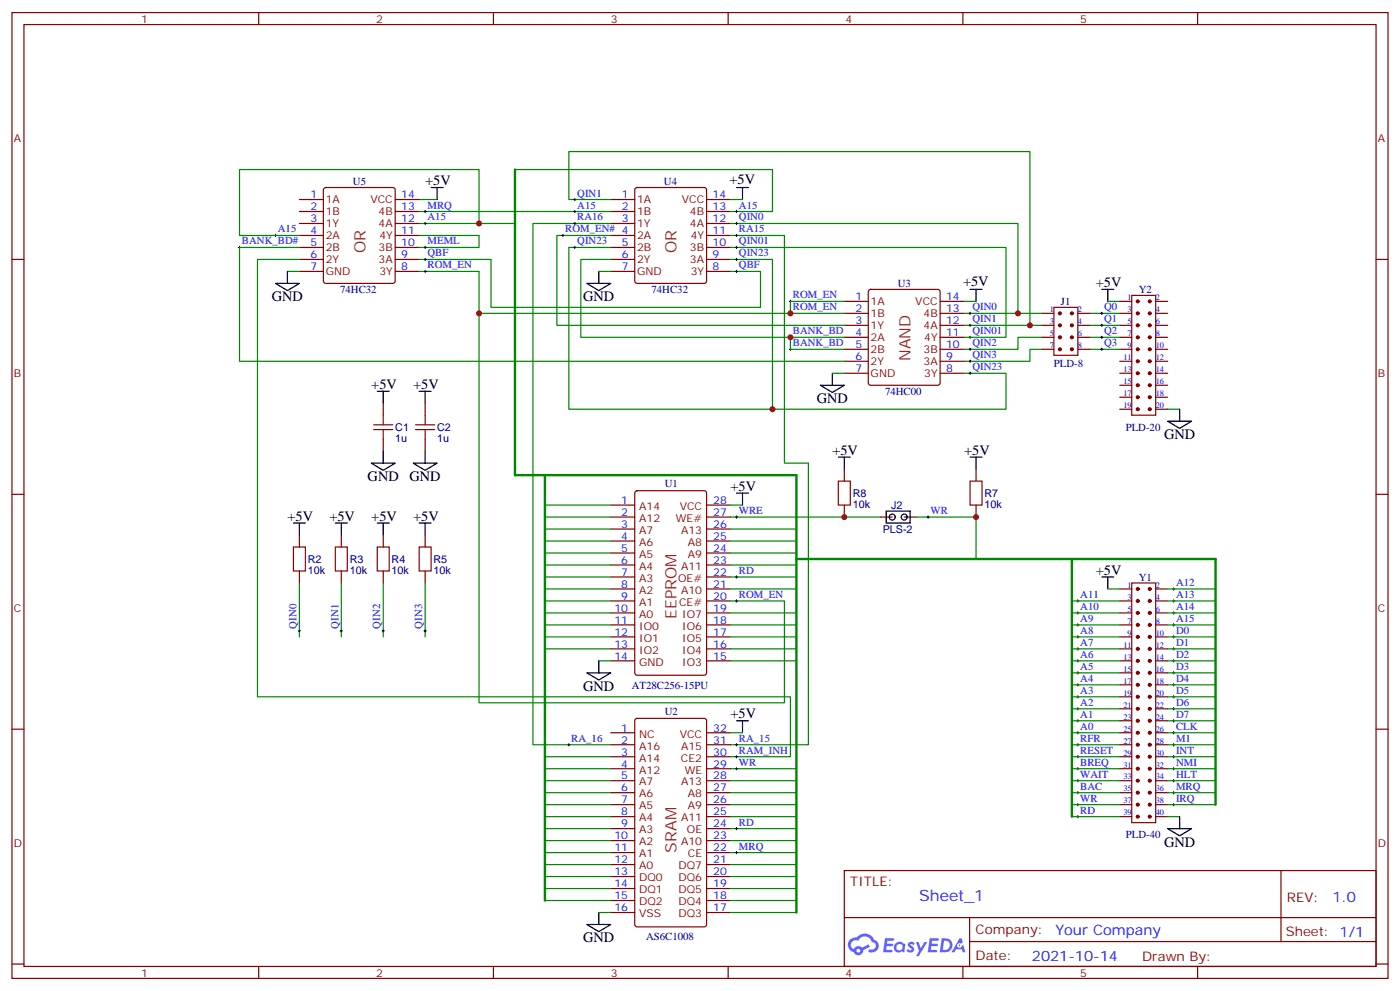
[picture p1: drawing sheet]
<svg xmlns="http://www.w3.org/2000/svg" width="412mm" height="292mm" viewBox="0 0 412 292" stroke-linecap="round" stroke-linejoin="round" font-family="sans-serif">
<g fill="none" stroke="#870000" stroke-width=".35">
<path d="M3.5 3.7h405.4v284.3h-405.4zM7.1 7.2h398.2v277.3h-398.2zM76.2 3.7v3.5M145.3 3.7v3.5M214.5 3.7v3.5M283.6 3.7v3.5M352.8 3.7v3.5M3.5 76.4h3.6M405.3 76.4h3.6M3.5 145.5h3.6M405.3 145.5h3.6M3.5 214.7h3.6"/>
<path d="M405.3 214.7h3.6M248.7 256.3h156.6v28.2h-156.6zM377.3 256.3v20.9M248.7 270.1h156.5M285.6 277.2h119.6M285.6 270.1v14.2M3.5 283.8h3.6M76.2 284.5v3.5M145.3 284.5v3.5M214.5 284.5v3.5M283.6 284.5v3.5M352.8 284.5v3.5"/>
<path d="M405.3 283.8h3.6"/>
</g>
<g fill="#5487ff">
<path d="M267.7 277.5a1.22 1.22 0 0 1 1.7 .2l-.4 .6a.47 .47 0 0 0-.3-.4 .47 .47 0 0 0-.5 .2l.1 .2a1.14 1.14 0 0 1 .8 1.8 1.14 1.14 0 0 1-1.9 0l-.2-.2 .5-.6 .7 .5a.29 .29 0 0 0 .3-.3 .29 .29 0 0 0-.2-.3 1.04 1.04 0 0 1-.6-1.7z"/>
<path d="M260.7 276.2h2.4l.3 .2-.2 .5-1.8 .1-.1 .8h1.5l.3 .4-.3 .4h-1.6l-.2 1.1h1.7l.2 .3-.2 .3-2.6 .1z"/>
<path d="M273.8 276.2h2.4l.3 .2-.1 .5-1.8 .1-.2 .8h1.6l.3 .4-.4 .4-1.6-.1-.1 1.1 1.7 .1 .2 .3-.2 .3-2.6 .1z"/>
<path d="M282.6 276.2h.7l.3 1.3-.6 .3a.69 .69 0 0 0-1 .3 .69 .69 0 0 0 .4 .9 .69 .69 0 0 0 .9-.6l.5-.2 .6 2.2h-.8l-.2-.9h-1.8l-.5 .9h-.8z"/>
<path d="M269.8 277.3h.8l.6 1.8 1.1-1.8h.9l-2.6 4.2h-.8l.9-1.5z"/>
<path d="M277.4 276.2l-.6 4.2h1.3a2.11 2.11 0 0 0 2.5-2.1 2.11 2.11 0 0 0-2.5-2.1zM278.1 277a1.39 1.39 0 0 1 1.7 1.4 1.39 1.39 0 0 1-1.8 1.2h-.3z"/>
<path d="M263.7 277.8a1.54 1.54 0 0 0-.1 2.2 1.54 1.54 0 0 0 2.2 .1l.6 .3 .3-2.3-.2-.3h-.4a1.49 1.49 0 0 0-2.4 0zM264 278.8a.94 .94 0 0 1 1.8 0 .94 .94 0 0 1-1.8 0z"/>
<path d="M250.4 276.6a2.18 2.18 0 0 0 1.1 3.7 1.44 1.44 0 0 0 1.6 .9 1.44 1.44 0 0 0 1.2-1.4l2-1.1-.5-.7-1.9 1a1.47 1.47 0 0 0-2.4 .4 1.39 1.39 0 0 1-.7-1.9 1.39 1.39 0 0 1 2-.5 2.12 2.12 0 0 1 2.2-1.3 2.12 2.12 0 0 1 1.9 1.7 1.14 1.14 0 0 1 1.1 1.4 1.14 1.14 0 0 1-1.7 .7 .43 .43 0 0 0-.5 .4 .43 .43 0 0 0 .4 .5 1.98 1.98 0 0 0 2.5-1.2 1.98 1.98 0 0 0-1.2-2.6 3.1 3.1 0 0 0-5.3-.6l-.9 .1zM252.3 279.9a.55 .55 0 0 1 1.1 0 .55 .55 0 0 1-1.1 0z"/>
<circle cx="282.6" cy="278.3" r=".26"/>
</g>
<g fill="none" stroke="#870000" stroke-width=".35">
<path d="M88.2 58.7h7M95.5 55.4l.5-.2h19.7l.5 .2 .2 .5v26.8l-.2 .5-.5 .2h-19.7l-.5-.2-.3-.5v-26.8zM116.4 58.7h7.1M179.9 58.7h7.1M187.2 55.4l.5-.2h19.7l.5 .2 .2 .5v26.8l-.2 .5-.5 .2h-19.7l-.5-.2-.2-.5v-26.8zM208.1 58.7h7.1M88.2 69.3h7M88.2 72.8h7M88.2 76.4h7M88.2 79.9h7M88.2 65.8h7M88.2 62.3h7"/>
<path d="M116.4 69.3h7.1M116.4 72.8h7.1M116.4 76.4h7.1M116.4 79.9h7.1M116.4 65.8h7.1M116.4 62.3h7.1M179.9 69.3h7.1M179.9 72.8h7.1M179.9 76.4h7.1M179.9 79.9h7.1M179.9 65.8h7.1M179.9 62.3h7.1"/>
<path d="M208.1 69.3h7.1M208.1 72.8h7.1M208.1 76.4h7.1M208.1 79.9h7.1M208.1 65.8h7.1M208.1 62.3h7.1M248.7 92.3h7.1M248.7 95.8h7.1M248.7 99.3h7.1M248.7 88.7h7.1M256 85.4l.5-.2h19.7l.5 .2 .2 .5v26.8l-.2 .5-.5 .2h-19.7l-.5-.2-.2-.5v-26.8zM276.9 92.3h7.1"/>
<path d="M276.9 95.8h7.1M276.9 99.3h7.1M276.9 88.7h7.1M306.9 92.3h3.5M306.9 95.8h3.5M306.9 99.3h3.5M310.4 90.5h7.1v14.1h-7.1zM317.5 92.3h3.5M317.5 95.8h3.5M317.5 99.3h3.5M329.8 92.3h3.6M329.8 95.8h3.6"/>
<path d="M329.8 99.3h3.6M329.8 88.7h3.6M333.4 87h7v35.2h-7zM340.4 92.3h3.6M340.4 95.8h3.6M340.4 99.3h3.6M340.4 88.7h3.6M112.9 118.7v3.5M125.2 118.7v3.5M248.7 102.8h7.1M248.7 106.4h7.1M248.7 109.9h7.1"/>
<path d="M276.9 102.8h7.1M276.9 106.4h7.1M276.9 109.9h7.1M306.9 102.8h3.5M317.5 102.8h3.5M329.8 102.8h3.6M329.8 106.4h3.6M329.8 109.9h3.6M329.8 113.4h3.6M329.8 116.9h3.6M340.4 102.8h3.6M340.4 106.4h3.6"/>
<path d="M340.4 109.9h3.6M340.4 113.4h3.6M340.4 116.9h3.6M112.9 129.3v3.5M125.2 129.3v3.5M248.7 138.1v3.5M287.5 138.1v3.5M329.8 120.5h3.6M340.4 120.5h3.6M88.2 157.5v3.5M100.5 157.5v3.5M112.9 157.5v3.5"/>
<path d="M125.2 157.5v3.5M179.9 152.2h7.1M179.9 155.8h7.1M179.9 159.3h7.1M179.9 148.7h7.1M187.2 144.7l.5-.2h19.7l.7 .4v53.2l-.4 .6-20 .1-.7-.5v-53.1zM208.1 152.2h7.1M208.1 155.8h7.1M208.1 159.3h7.1M208.1 148.7h7.1M248.7 148.7v3.5M259.3 152.2h3.5"/>
<path d="M266.3 152.2h3.6M287.5 148.7v3.5M88.2 168.1v3.5M100.5 168.1v3.5M112.9 168.1v3.5M125.2 168.1v3.5M179.9 176.9h7.1M179.9 173.4h7.1M179.9 162.8h7.1M179.9 166.3h7.1M179.9 169.9h7.1M208.1 176.9h7.1"/>
<path d="M208.1 173.4h7.1M208.1 162.8h7.1M208.1 166.3h7.1M208.1 169.9h7.1M329.8 176.9h3.6M329.8 173.4h3.6M333.4 171.6h7v70.6h-7zM340.4 176.9h3.6M340.4 173.4h3.6M179.9 194.6h7.1M179.9 191h7.1M179.9 187.5h7.1"/>
<path d="M179.9 184h7.1M179.9 180.4h7.1M208.1 194.6h7.1M208.1 191h7.1M208.1 187.5h7.1M208.1 184h7.1M208.1 180.4h7.1M329.8 198.1h3.6M329.8 194.6h3.6M329.8 191h3.6M329.8 187.5h3.6M329.8 184h3.6"/>
<path d="M329.8 180.4h3.6M340.4 198.1h3.6M340.4 194.6h3.6M340.4 191h3.6M340.4 187.5h3.6M340.4 184h3.6M340.4 180.4h3.6M179.9 219.3h7.1M179.9 215.7h7.1M187.2 211.7l.5-.2h19.7l.7 .4v60.3l-.4 .6-20 .1-.7-.5v-60.2zM208.1 219.3h7.1M208.1 215.7h7.1"/>
<path d="M329.8 219.3h3.6M329.8 215.7h3.6M329.8 212.2h3.6M329.8 208.7h3.6M329.8 205.1h3.6M329.8 201.6h3.6M340.4 219.3h3.6M340.4 215.7h3.6M340.4 212.2h3.6M340.4 208.7h3.6M340.4 205.1h3.6M340.4 201.6h3.6"/>
<path d="M179.9 236.9h7.1M179.9 233.4h7.1M179.9 229.8h7.1M179.9 226.3h7.1M179.9 222.8h7.1M208.1 236.9h7.1M208.1 233.4h7.1M208.1 229.8h7.1M208.1 226.3h7.1M208.1 222.8h7.1M329.8 236.9h3.6M329.8 233.4h3.6"/>
<path d="M329.8 229.8h3.6M329.8 226.3h3.6M329.8 222.8h3.6M340.4 236.9h3.6M340.4 233.4h3.6M340.4 229.8h3.6M340.4 226.3h3.6M340.4 222.8h3.6M179.9 240.4h7.1M179.9 243.9h7.1M179.9 247.5h7.1M179.9 251h7.1"/>
<path d="M179.9 254.5h7.1M179.9 258.1h7.1M208.1 240.4h7.1M208.1 243.9h7.1M208.1 247.5h7.1M208.1 251h7.1M208.1 254.5h7.1M208.1 258.1h7.1M329.8 240.4h3.6M340.4 240.4h3.6M179.9 261.6h7.1M179.9 265.1h7.1"/>
<path d="M179.9 268.6h7.1M208.1 261.6h7.1M208.1 265.1h7.1M208.1 268.6h7.1"/>
</g>
<g fill="#870000" stroke="#870000" stroke-width=".35">
<circle cx="338.7" cy="236.9" r=".42"/>
<circle cx="338.7" cy="233.4" r=".42"/>
<circle cx="338.7" cy="240.4" r=".42"/>
<circle cx="335.1" cy="240.4" r=".42"/>
<circle cx="335.1" cy="236.9" r=".42"/>
<circle cx="335.1" cy="233.4" r=".42"/>
<circle cx="335.1" cy="229.8" r=".42"/>
<circle cx="338.7" cy="229.8" r=".42"/>
<circle cx="335.1" cy="226.3" r=".42"/>
<circle cx="338.7" cy="226.3" r=".42"/>
<circle cx="335.1" cy="222.8" r=".42"/>
<circle cx="338.7" cy="222.8" r=".42"/>
<circle cx="335.1" cy="219.3" r=".42"/>
<circle cx="338.7" cy="219.3" r=".42"/>
<circle cx="335.1" cy="215.7" r=".42"/>
<circle cx="338.7" cy="215.7" r=".42"/>
<circle cx="335.1" cy="212.2" r=".42"/>
<circle cx="338.7" cy="212.2" r=".42"/>
<circle cx="335.1" cy="208.7" r=".42"/>
<circle cx="338.7" cy="208.7" r=".42"/>
<circle cx="335.1" cy="205.1" r=".42"/>
<circle cx="338.7" cy="205.1" r=".42"/>
<circle cx="335.1" cy="201.6" r=".42"/>
<circle cx="338.7" cy="201.6" r=".42"/>
<circle cx="335.1" cy="198.1" r=".42"/>
<circle cx="338.7" cy="198.1" r=".42"/>
<circle cx="335.1" cy="194.6" r=".42"/>
<circle cx="338.7" cy="194.6" r=".42"/>
<circle cx="335.1" cy="191" r=".42"/>
<circle cx="338.7" cy="191" r=".42"/>
<circle cx="335.1" cy="187.5" r=".42"/>
<circle cx="338.7" cy="187.5" r=".42"/>
<circle cx="335.1" cy="184" r=".42"/>
<circle cx="338.7" cy="184" r=".42"/>
<circle cx="335.1" cy="180.4" r=".42"/>
<circle cx="338.7" cy="180.4" r=".42"/>
<circle cx="335.1" cy="176.9" r=".42"/>
<circle cx="338.7" cy="176.9" r=".42"/>
<circle cx="335.1" cy="173.4" r=".42"/>
<circle cx="338.7" cy="173.4" r=".42"/>
<circle cx="338.7" cy="88.7" r=".42"/>
<circle cx="335.1" cy="88.7" r=".42"/>
<circle cx="338.7" cy="92.3" r=".42"/>
<circle cx="335.1" cy="92.3" r=".42"/>
<circle cx="338.7" cy="95.8" r=".42"/>
<circle cx="335.1" cy="95.8" r=".42"/>
<circle cx="338.7" cy="99.3" r=".42"/>
<circle cx="335.1" cy="99.3" r=".42"/>
<circle cx="338.7" cy="102.8" r=".42"/>
<circle cx="335.1" cy="102.8" r=".42"/>
<circle cx="338.7" cy="106.4" r=".42"/>
<circle cx="335.1" cy="106.4" r=".42"/>
<circle cx="338.7" cy="109.9" r=".42"/>
<circle cx="335.1" cy="109.9" r=".42"/>
<circle cx="338.7" cy="113.4" r=".42"/>
<circle cx="335.1" cy="113.4" r=".42"/>
<circle cx="338.7" cy="116.9" r=".42"/>
<circle cx="335.1" cy="116.9" r=".42"/>
<circle cx="338.7" cy="120.5" r=".42"/>
<circle cx="335.1" cy="120.5" r=".42"/>
<circle cx="315.7" cy="92.3" r=".42"/>
<circle cx="312.2" cy="92.3" r=".42"/>
<circle cx="315.7" cy="95.8" r=".42"/>
<circle cx="312.2" cy="95.8" r=".42"/>
<circle cx="315.7" cy="99.3" r=".42"/>
<circle cx="312.2" cy="99.3" r=".42"/>
<circle cx="315.7" cy="102.8" r=".42"/>
<circle cx="312.2" cy="102.8" r=".42"/>
</g>
<path d="M151.7 49.9v90h8.8M234.6 164.6h123.5v72.3M315.7 164.6v75.8M160.5 265.1v-125.2h74.1v128.7" fill="none" stroke="#008700" stroke-width=".71"/>
<g fill="none" stroke="#008700" stroke-width=".35">
<path d="M123.5 58.7h5.3M151.7 49.9h75.8v12.4h-12.3M179.9 58.7h-12.3v-14.1h135.8v51.2M215.2 58.7h3.5M84.7 79.9h3.5M88.2 76.4h-12.4v128.7h157v17.7h-17.6M88.2 72.8h-17.6v33.6h178.1M123.5 79.9h17.6v127h90v-30h-15.9M123.5 69.3h17.6v3.5h-17.6M123.5 76.4h21.1v14.1h79.4v-10.6h-8.8M123.5 65.8h28.2M123.5 62.3h56.4"/>
<path d="M141.1 65.8v-15.9h-70.5v19.4h17.6M176.4 79.9h3.5M179.9 65.8h-22.9v153.5h22.9M179.9 72.8h-12.3v47.7h128.7v-10.6h-12.3M179.9 69.3h-15.9v26.5h84.7M179.9 76.4h-8.8v22.9h77.6M215.2 69.3h15.9v67h7v83h-22.9M215.2 72.8h81.1v26.5h-12.3M215.2 76.4h12.3v44.1M215.2 65.8h84.7v26.5M141.1 92.3h107.6M232.8 99.3v3.5h15.9"/>
<path d="M248.7 88.7h-15.9v3.6M284 92.3h22.9M284 95.8h22.9M284 88.7h3.5M306.9 99.3h-7v3.5h-15.9M321 92.3h8.8M321 95.8h8.8M321 99.3h8.8M326.3 88.7h3.5M245.2 109.9h3.5M306.9 102.8h-3.5v3.6h-19.4M321 102.8h8.8"/>
<path d="M344 120.5h3.5M160.5 152.2h19.4M160.5 148.7h19.4M160.5 159.3h19.4M160.5 155.8h19.4M215.2 152.2h44.1M215.2 148.7h3.5M215.2 159.3h19.4M215.2 155.8h19.4M269.9 152.2h17.6v12.4h8.8M88.2 171.6v15.9M100.5 171.6v15.9"/>
<path d="M112.9 171.6v15.9M125.2 171.6v15.9M160.5 166.3h19.4M160.5 162.8h19.4M160.5 173.4h19.4M160.5 169.9h19.4M160.5 176.9h19.4M215.2 166.3h19.4M215.2 162.8h19.4M215.2 173.4h19.4M215.2 169.9h19.4M315.7 176.9h14.1"/>
<path d="M326.3 173.4h3.5M344 173.4h14.1M344 176.9h14.1M160.5 191h19.4M160.5 187.5h19.4M160.5 184h19.4M160.5 180.4h19.4M176.4 194.6h3.5M215.2 194.6h19.4M215.2 191h19.4M215.2 187.5h19.4M215.2 184h19.4"/>
<path d="M215.2 180.4h19.4M315.7 194.6h14.1M315.7 191h14.1M315.7 187.5h14.1M315.7 184h14.1M315.7 180.4h14.1M315.7 198.1h14.1M344 194.6h14.1M344 191h14.1M344 187.5h14.1M344 184h14.1M344 180.4h14.1"/>
<path d="M344 198.1h14.1M215.2 215.7h3.5M315.7 215.7h14.1M315.7 208.7h14.1M315.7 201.6h14.1M315.7 205.1h14.1M315.7 212.2h14.1M315.7 219.3h14.1M344 215.7h14.1M344 208.7h14.1M344 201.6h14.1M344 205.1h14.1"/>
<path d="M344 212.2h14.1M344 219.3h14.1M160.5 226.3h19.4M160.5 229.8h19.4M160.5 233.4h19.4M160.5 236.9h19.4M160.5 222.8h19.4M215.2 226.3h19.4M215.2 229.8h19.4M215.2 233.4h19.4M215.2 236.9h19.4M315.7 226.3h14.1"/>
<path d="M315.7 229.8h14.1M315.7 233.4h14.1M315.7 236.9h14.1M315.7 222.8h14.1M344 226.3h14.1M344 229.8h14.1M344 233.4h14.1M344 236.9h14.1M344 222.8h14.1M160.5 240.4h19.4M160.5 243.9h19.4M160.5 247.5h19.4"/>
<path d="M160.5 254.5h19.4M160.5 258.1h19.4M160.5 251h19.4M215.2 251h19.4M215.2 240.4h19.4M215.2 243.9h19.4M215.2 247.5h19.4M215.2 254.5h19.4M215.2 258.1h19.4M315.7 240.4h14.1M344 240.4h3.5M160.5 261.6h19.4"/>
<path d="M160.5 265.1h19.4M176.4 268.6h3.5M215.2 268.6h19.4M215.2 261.6h19.4M215.2 265.1h19.4"/>
</g>
<g fill="none" stroke="#000" stroke-width=".35">
<path d="M127 55.2h3.5M128.8 55.2v3.5M217 55.2h3.5M218.7 55.2v3.5M84.7 79.9v3.5M176.4 79.9v3.5M81.1 83.4h7.1l-3.5 2.1zM172.9 83.4h7l-3.5 2.1zM285.8 85.2h3.5M287.5 85.2v3.5M324.6 85.2h3.5M326.3 85.2v3.5"/>
<path d="M111.1 115.2h3.6M112.9 115.2v3.5M123.5 115.2h3.5M125.2 115.2v3.5M241.7 113.4h7l-3.5 2.1zM245.2 109.9v3.5M109.4 136.3h7l-3.5 2.2zM112.9 132.8v3.5M121.7 136.3h7.1l-3.6 2.2zM125.2 132.8v3.5M246.9 134.6h3.6M248.7 134.6v3.5"/>
<path d="M285.8 134.6h3.5M287.5 134.6v3.5M344 124h7l-3.5 2.1zM347.5 120.5v3.5M86.4 154h3.6M88.2 154v3.5M98.8 154h3.5M100.5 154v3.5M111.1 154h3.6M112.9 154v3.5M123.5 154h3.5M125.2 154v3.5"/>
<path d="M217 145.2h3.5M218.7 145.2v3.5M261.1 150.5h7v3.5h-7zM324.6 169.9h3.5M326.3 169.9v3.5M172.9 198.1h7l-3.5 2.1zM176.4 194.6v3.5M217 212.2h3.5M218.7 212.2v3.5M344 243.9h7l-3.5 2.2zM347.5 240.4v3.5M172.9 272.2h7l-3.5 2.1z"/>
<path d="M176.4 268.6v3.6"/>
<circle cx="262.8" cy="152.2" r=".88"/>
<circle cx="266.3" cy="152.2" r=".88"/>
</g>
<g fill="none" stroke="#a10000" stroke-width=".35">
<path d="M110.1 126.5h5.6M110.1 125.1h5.6M112.9 122.2v2.9M112.9 126.5v2.8M122.4 126.5h5.7M122.4 125.1h5.7M125.2 122.2v2.9M125.2 126.5v2.8M246.9 141.6h3.6v7.1h-3.6zM285.8 141.6h3.5v7.1h-3.5zM86.4 161h3.6v7.1h-3.6zM98.8 161h3.5v7.1h-3.5z"/>
<path d="M111.1 161h3.6v7.1h-3.6zM123.5 161h3.5v7.1h-3.5z"/>
</g>
<g fill="none" stroke="#000" stroke-width=".29">
<path d="M169 58.7h.7M169.3 58.4v.7M70.2 72.8h.7M70.6 72.5v.7M80.8 69.3h.7M81.1 69v.7M124.9 62.3h.7M124.9 65.8h.7M124.9 72.8h.7M124.9 76.4h.7M124.9 79.9h.7M125.2 61.9v.7"/>
<path d="M125.2 65.4v.7M125.2 72.5v.7M125.2 76v.7M125.2 79.6v.7M165.5 69.3h.7M165.8 69v.7M169 62.3h.7M169 65.8h.7M169 72.8h.7M169.3 61.9v.7M169.3 65.4v.7M169.3 72.5v.7"/>
<path d="M216.6 62.3h.7M216.6 65.8h.7M216.6 72.8h.7M216.6 69.3h.7M216.6 76.4h.7M216.6 79.9h.7M217 61.9v.7M217 65.4v.7M217 69v.7M217 72.5v.7M217 76v.7M217 79.6v.7"/>
<path d="M232.5 92.3h.7M232.5 99.3h.7M232.5 88.7h.7M232.8 88.4v.7M232.8 91.9v.7M232.8 99v.7M285.4 92.3h.7M285.4 95.8h.7M285.4 99.3h.7M285.8 91.9v.7M285.8 95.4v.7M285.8 99v.7"/>
<path d="M324.2 92.3h.7M324.2 95.8h.7M324.2 99.3h.7M324.6 91.9v.7M324.6 95.4v.7M324.6 99v.7M232.5 102.8h.7M232.8 102.5v.7M285.4 102.8h.7M285.4 106.4h.7M285.4 109.9h.7M285.8 102.5v.7"/>
<path d="M285.8 106v.7M285.8 109.5v.7M324.2 102.8h.7M324.6 102.5v.7M216.6 152.2h.7M217 151.9v.7M273 152.2h.8M273.4 151.9v.7M216.6 176.9h.7M216.6 169.9h.7M217 169.5v.7M217 176.6v.7"/>
<path d="M317.1 176.9h.8M317.5 176.6v.7M345.4 176.9h.7M345.4 173.4h.7M345.7 173v.7M345.7 176.6v.7M87.8 185.7h.7M88.2 185.4v.7M100.2 185.7h.7M100.5 185.4v.7M112.5 185.7h.7M112.9 185.4v.7"/>
<path d="M124.9 185.7h.7M125.2 185.4v.7M317.1 180.4h.8M317.1 184h.8M317.1 187.5h.8M317.1 191h.8M317.1 194.6h.8M317.1 198.1h.8M317.5 180.1v.7M317.5 183.6v.7M317.5 187.1v.8M317.5 190.7v.7"/>
<path d="M317.5 194.2v.7M317.5 197.7v.7M345.4 180.4h.7M345.4 184h.7M345.4 187.5h.7M345.4 191h.7M345.4 194.6h.7M345.4 198.1h.7M345.7 180.1v.7M345.7 183.6v.7M345.7 187.1v.8M345.7 190.7v.7"/>
<path d="M345.7 194.2v.7M345.7 197.7v.7M167.2 219.3h.7M167.6 218.9v.7M216.6 219.3h.7M217 218.9v.7M317.1 219.3h.8M317.1 201.6h.8M317.1 205.1h.8M317.1 208.7h.8M317.1 212.2h.8M317.1 215.7h.8"/>
<path d="M317.5 201.3v.7M317.5 204.8v.7M317.5 208.3v.7M317.5 211.8v.7M317.5 215.4v.7M317.5 218.9v.7M345.4 219.3h.7M345.4 201.6h.7M345.4 205.1h.7M345.4 208.7h.7M345.4 212.2h.7M345.4 215.7h.7"/>
<path d="M345.7 201.3v.7M345.7 204.8v.7M345.7 208.3v.7M345.7 211.8v.7M345.7 215.4v.7M345.7 218.9v.7M216.6 226.3h.7M216.6 222.8h.7M217 222.4v.7M217 226v.7M317.1 226.3h.8M317.1 222.8h.8"/>
<path d="M317.1 229.8h.8M317.1 233.4h.8M317.1 236.9h.8M317.5 222.4v.7M317.5 226v.7M317.5 229.5v.7M317.5 233v.7M317.5 236.5v.7M345.4 226.3h.7M345.4 222.8h.7M345.4 229.8h.7M345.4 233.4h.7"/>
<path d="M345.4 236.9h.7M345.7 222.4v.7M345.7 226v.7M345.7 229.5v.7M345.7 233v.7M345.7 236.5v.7M216.6 243.9h.7M216.6 251h.7M217 243.6v.7M217 250.6v.8M317.1 240.4h.8M317.5 240.1v.7"/>
</g>
<g fill="#c00">
<circle cx="227.5" cy="120.5" r=".88"/>
<circle cx="303.4" cy="95.8" r=".88"/>
<circle cx="248.7" cy="152.2" r=".88"/>
<circle cx="287.5" cy="152.2" r=".88"/>
<circle cx="141.1" cy="65.8" r=".88"/>
<circle cx="232.8" cy="99.3" r=".88"/>
<circle cx="141.1" cy="92.3" r=".88"/>
<circle cx="232.8" cy="92.3" r=".88"/>
<circle cx="299.9" cy="92.3" r=".88"/>
</g>
<g font-size="4.6" fill="#8d2323">
<text x="107.7" y="74.6" transform="rotate(-90 107.7 74.6)">OR</text>
<text x="199.3" y="74.6" transform="rotate(-90 199.3 74.6)">OR</text>
<text x="268.2" y="106.2" transform="rotate(-90 268.2 106.2)">NAND</text>
<text x="199.3" y="182.2" transform="rotate(-90 199.3 182.2)">EEPROM</text>
<text x="199.3" y="251" transform="rotate(-90 199.3 251)">SRAM</text>
</g>
<text font-size="4.6" fill="#00f" x="270.8" y="265.3">Sheet_1</text>
<g font-size="4.2">
<text x="125.2" y="54.5">+5V</text>
<text x="214.9" y="54.2">+5V</text>
<text x="80.1" y="88.7">GND</text>
<text x="171.8" y="88.7">GND</text>
<text x="283.7" y="84.1">+5V</text>
<text x="322.8" y="84.5">+5V</text>
<text x="109.4" y="114.5">+5V</text>
<text x="121.7" y="114.5">+5V</text>
<text x="240.6" y="118.7">GND</text>
<text x="342.9" y="129.3">GND</text>
<text x="245.2" y="133.9">+5V</text>
<text x="284" y="133.9">+5V</text>
<text x="108.3" y="141.6">GND</text>
<text x="120.6" y="141.6">GND</text>
<text x="215.2" y="144.5">+5V</text>
<text x="84.7" y="153.3">+5V</text>
<text x="97" y="153.3">+5V</text>
<text x="109.4" y="153.3">+5V</text>
<text x="121.7" y="153.3">+5V</text>
<text x="322.8" y="169.2">+5V</text>
<text x="171.8" y="203.4">GND</text>
<text x="215.2" y="211.5">+5V</text>
<text x="342.9" y="249.2">GND</text>
<text x="171.8" y="277.5">GND</text>
</g>
<g font-size="4.2" fill="#00f">
<text x="392.5" y="265.6">1.0</text>
<text x="310.9" y="275.1">Your Company</text>
<text x="304" y="282.9">2021-10-14</text>
</g>
<g font-size="3.9" fill="#800">
<text x="250.5" y="260.9">TITLE:</text>
<text x="379.1" y="265.6">REV:</text>
<text x="287.4" y="275.1">Company:</text>
<text x="378.7" y="275.7">Sheet: 1/1</text>
<text x="287.4" y="282.8">Date:</text>
<text x="336.4" y="282.8">Drawn By:</text>
</g>
<g font-size="3.2" fill="#800">
<text x="41.6" y="6.7">1</text>
<text x="110.8" y="6.7">2</text>
<text x="179.9" y="6.7">3</text>
<text x="249.1" y="6.7">4</text>
<text x="318.2" y="6.7">5</text>
<text x="4.1" y="41.8">A</text>
<text x="405.9" y="41.8">A</text>
<text x="96" y="59.8">1A</text>
<text x="109.1" y="59.8">VCC</text>
<text x="187.7" y="59.8">1A</text>
<text x="200.8" y="59.8">VCC</text>
<text x="96" y="63.3">1B</text>
<text x="111.5" y="63.3">4B</text>
<text x="187.7" y="63.3">1B</text>
<text x="203.2" y="63.3">4B</text>
<text x="96" y="70.4">2A</text>
<text x="96" y="66.9">1Y</text>
<text x="111.5" y="66.9">4A</text>
<text x="111.7" y="70.4">4Y</text>
<text x="187.7" y="70.4">2A</text>
<text x="187.7" y="66.9">1Y</text>
<text x="203.2" y="66.9">4A</text>
<text x="203.5" y="70.4">4Y</text>
<text x="96" y="73.9">2B</text>
<text x="96" y="77.4">2Y</text>
<text x="111.5" y="73.9">3B</text>
<text x="111.5" y="77.4">3A</text>
<text x="187.7" y="73.9">2B</text>
<text x="187.7" y="77.4">2Y</text>
<text x="203.2" y="73.9">3B</text>
<text x="203.2" y="77.4">3A</text>
<text x="96" y="81">GND</text>
<text x="111.7" y="81">3Y</text>
<text x="187.7" y="81">GND</text>
<text x="203.5" y="81">3Y</text>
<text x="256.5" y="89.8">1A</text>
<text x="269.6" y="89.8">VCC</text>
<text x="256.5" y="93.3">1B</text>
<text x="272" y="93.3">4B</text>
<text x="256.5" y="96.8">1Y</text>
<text x="256.5" y="100.4">2A</text>
<text x="272" y="96.8">4A</text>
<text x="272.3" y="100.4">4Y</text>
<text x="256.5" y="103.9">2B</text>
<text x="256.5" y="107.4">2Y</text>
<text x="272" y="103.9">3B</text>
<text x="272" y="107.4">3A</text>
<text x="4.1" y="110.9">B</text>
<text x="256.5" y="110.9">GND</text>
<text x="272.3" y="110.9">3Y</text>
<text x="405.9" y="110.9">B</text>
<text x="188.3" y="153.6">A12</text>
<text x="188.3" y="150.1">A14</text>
<text x="199.1" y="153.6">WE#</text>
<text x="200.2" y="150.1">VCC</text>
<text x="188.3" y="157.2">A7</text>
<text x="188.3" y="160.7">A6</text>
<text x="200.6" y="157.2">A13</text>
<text x="202.6" y="160.7">A8</text>
<text x="188.3" y="164.2">A5</text>
<text x="188.3" y="167.7">A4</text>
<text x="200.6" y="167.7">A11</text>
<text x="202.6" y="164.2">A9</text>
<text x="188.3" y="171.3">A3</text>
<text x="199.7" y="171.3">OE#</text>
<text x="188.3" y="174.8">A2</text>
<text x="188.3" y="178.3">A1</text>
<text x="200" y="178.3">CE#</text>
<text x="200.6" y="174.8">A10</text>
<text x="4.1" y="180.1">C</text>
<text x="188.3" y="181.9">A0</text>
<text x="188.3" y="185.4">IO0</text>
<text x="201" y="185.4">IO6</text>
<text x="201" y="181.9">IO7</text>
<text x="405.9" y="180.1">C</text>
<text x="188.3" y="188.9">IO1</text>
<text x="201" y="188.9">IO5</text>
<text x="188.3" y="192.4">IO2</text>
<text x="188.3" y="196">GND</text>
<text x="201" y="196">IO3</text>
<text x="201" y="192.4">IO4</text>
<text x="188.3" y="220.7">A16</text>
<text x="188.3" y="217.1">NC</text>
<text x="200.2" y="217.1">VCC</text>
<text x="200.6" y="220.7">A15</text>
<text x="188.3" y="224.2">A14</text>
<text x="188.3" y="227.7">A12</text>
<text x="200.6" y="224.2">CE2</text>
<text x="201.7" y="227.7">WE</text>
<text x="188.3" y="231.2">A7</text>
<text x="200.6" y="231.2">A13</text>
<text x="188.3" y="234.8">A6</text>
<text x="188.3" y="238.3">A5</text>
<text x="202.6" y="238.3">A9</text>
<text x="202.6" y="234.8">A8</text>
<text x="188.3" y="241.8">A4</text>
<text x="188.3" y="245.4">A3</text>
<text x="200.6" y="241.8">A11</text>
<text x="202.3" y="245.4">OE</text>
<text x="4.1" y="249.2">D</text>
<text x="188.3" y="248.9">A2</text>
<text x="200.6" y="248.9">A10</text>
<text x="405.9" y="249.2">D</text>
<text x="188.3" y="252.4">A1</text>
<text x="188.3" y="255.9">A0</text>
<text x="199.9" y="255.9">DQ7</text>
<text x="202.6" y="252.4">CE</text>
<text x="188.3" y="259.5">DQ0</text>
<text x="188.3" y="263">DQ1</text>
<text x="199.9" y="263">DQ5</text>
<text x="199.9" y="259.5">DQ6</text>
<text x="188.3" y="266.5">DQ2</text>
<text x="199.9" y="266.5">DQ4</text>
<text x="188.3" y="270.1">VSS</text>
<text x="199.9" y="270.1">DQ3</text>
<text x="41.6" y="287.5">1</text>
<text x="110.8" y="287.5">2</text>
<text x="179.9" y="287.5">3</text>
<text x="249.1" y="287.5">4</text>
<text x="318.2" y="287.5">5</text>
</g>
<g font-size="3.2" fill="#00f">
<text x="91.5" y="58.4">1</text>
<text x="118.2" y="58.4">14</text>
<text x="170" y="57.9">QIN1</text>
<text x="183.2" y="58.4">1</text>
<text x="209.9" y="58.4">14</text>
<text x="91.5" y="61.9">2</text>
<text x="91.5" y="65.4">3</text>
<text x="118.2" y="65.4">12</text>
<text x="118.2" y="61.9">13</text>
<text x="125.9" y="61.4">MRQ</text>
<text x="125.9" y="64.9">A15</text>
<text x="170" y="61.4">A15</text>
<text x="170" y="64.9">RA16</text>
<text x="183.2" y="61.9">2</text>
<text x="183.2" y="65.4">3</text>
<text x="209.9" y="65.4">12</text>
<text x="209.9" y="61.9">13</text>
<text x="217.7" y="61.4">A15</text>
<text x="217.7" y="64.9">QIN0</text>
<text x="71.3" y="72">BANK_BD#</text>
<text x="81.8" y="68.4">A15</text>
<text x="91.5" y="69">4</text>
<text x="118.2" y="69">11</text>
<text x="125.9" y="72">MEML</text>
<text x="166.5" y="68.4">ROM_EN# 4</text>
<text x="170" y="72">QIN23</text>
<text x="209.9" y="69">11</text>
<text x="217.7" y="68.4">RA15</text>
<text x="217.7" y="72">QIN01</text>
<text x="91.5" y="72.5">5</text>
<text x="91.5" y="76">6</text>
<text x="118.2" y="76">9</text>
<text x="118.2" y="72.5">10</text>
<text x="125.9" y="75.5">QBF</text>
<text x="183.2" y="72.5">5</text>
<text x="183.2" y="76">6</text>
<text x="209.9" y="76">9</text>
<text x="209.9" y="72.5">10</text>
<text x="217.7" y="75.5">QIN23</text>
<text x="91.5" y="79.6">7</text>
<text x="118.2" y="79.6">8</text>
<text x="125.9" y="79">ROM_EN</text>
<text x="183.2" y="79.6">7</text>
<text x="209.9" y="79.6">8</text>
<text x="217.7" y="79">QBF</text>
<text x="233.5" y="87.8">ROM_EN</text>
<text x="252" y="88.4">1</text>
<text x="278.7" y="88.4">14</text>
<text x="233.5" y="91.4">ROM_EN</text>
<text x="252" y="91.9">2</text>
<text x="252" y="95.4">3</text>
<text x="278.7" y="95.4">12</text>
<text x="278.7" y="91.9">13</text>
<text x="286.5" y="91.4">QIN0</text>
<text x="286.5" y="94.9">QIN1</text>
<text x="325.3" y="91.4">Q0</text>
<text x="325.3" y="94.9">Q1</text>
<text x="233.5" y="102">BANK_BD</text>
<text x="233.5" y="98.4">BANK_BD</text>
<text x="252" y="99">4</text>
<text x="278.7" y="99">11</text>
<text x="286.5" y="102">QIN2</text>
<text x="286.5" y="98.4">QIN01</text>
<text x="325.3" y="98.4">Q2</text>
<text x="325.3" y="102">Q3</text>
<text x="252" y="102.5">5</text>
<text x="252" y="106">6</text>
<text x="278.7" y="106">9</text>
<text x="278.7" y="102.5">10</text>
<text x="286.5" y="105.5">QIN3</text>
<text x="252" y="109.5">7</text>
<text x="278.7" y="109.5">8</text>
<text x="286.5" y="109">QIN23</text>
<text x="183" y="148.3">1</text>
<text x="210.1" y="148.3">28</text>
<text x="183" y="151.9">2</text>
<text x="183" y="155.4">3</text>
<text x="210.1" y="155.4">26</text>
<text x="210.1" y="151.9">27</text>
<text x="217.7" y="151.3">WRE</text>
<text x="274.1" y="151.3">WR</text>
<text x="183" y="158.9">4</text>
<text x="210.1" y="158.9">25</text>
<text x="183" y="162.5">5</text>
<text x="183" y="166">6</text>
<text x="210.1" y="166">23</text>
<text x="210.1" y="162.5">24</text>
<text x="183" y="169.5">7</text>
<text x="183" y="173">8</text>
<text x="210.1" y="173">21</text>
<text x="210.1" y="169.5">22</text>
<text x="217.7" y="169">RD</text>
<text x="346.4" y="172.5">A12</text>
<text x="183" y="176.6">9</text>
<text x="210.1" y="176.6">20</text>
<text x="217.7" y="176">ROM_EN</text>
<text x="318.2" y="176">A11</text>
<text x="318.2" y="179.6">A10</text>
<text x="346.4" y="179.6">A14</text>
<text x="346.4" y="176">A13</text>
<text x="87.3" y="185" transform="rotate(-90 87.3 185)">QIN0</text>
<text x="99.7" y="185" transform="rotate(-90 99.7 185)">QIN1</text>
<text x="112" y="185" transform="rotate(-90 112 185)">QIN2</text>
<text x="124.4" y="185" transform="rotate(-90 124.4 185)">QIN3</text>
<text x="181" y="180.1">10</text>
<text x="181" y="183.6">11</text>
<text x="210.1" y="183.6">18</text>
<text x="210.1" y="180.1">19</text>
<text x="318.2" y="183.1">A9</text>
<text x="346.4" y="183.1">A15</text>
<text x="181" y="187.1">12</text>
<text x="181" y="190.7">13</text>
<text x="210.1" y="190.7">16</text>
<text x="210.1" y="187.1">17</text>
<text x="318.2" y="186.6">A8</text>
<text x="318.2" y="190.1">A7</text>
<text x="346.4" y="190.1">D1</text>
<text x="346.4" y="186.6">D0</text>
<text x="181" y="194.2">14</text>
<text x="210.1" y="194.2">15</text>
<text x="318.2" y="193.7">A6</text>
<text x="318.2" y="197.2">A5</text>
<text x="346.4" y="197.2">D3</text>
<text x="346.4" y="193.7">D2</text>
<text x="318.2" y="200.7">A4</text>
<text x="346.4" y="200.7">D4</text>
<text x="318.2" y="204.3">A3</text>
<text x="318.2" y="207.8">A2</text>
<text x="346.4" y="207.8">D6</text>
<text x="346.4" y="204.3">D5</text>
<text x="183" y="215.4">1</text>
<text x="210.1" y="215.4">32</text>
<text x="318.2" y="214.8">A0</text>
<text x="318.2" y="211.3">A1</text>
<text x="346.4" y="211.3">D7</text>
<text x="346.4" y="214.8">CLK</text>
<text x="168.3" y="218.4">RA_16</text>
<text x="183" y="218.9">2</text>
<text x="210.1" y="218.9">31</text>
<text x="217.7" y="218.4">RA_15</text>
<text x="217.7" y="221.9">RAM_INH</text>
<text x="318.2" y="221.9">RESET</text>
<text x="318.2" y="218.4">RFR</text>
<text x="346.4" y="218.4">M1</text>
<text x="346.4" y="221.9">INT</text>
<text x="183" y="222.4">3</text>
<text x="183" y="226">4</text>
<text x="210.1" y="226">29</text>
<text x="210.1" y="222.4">30</text>
<text x="217.7" y="225.4">WR</text>
<text x="318.2" y="225.4">BREQ</text>
<text x="346.4" y="225.4">NMI</text>
<text x="183" y="229.5">5</text>
<text x="183" y="233">6</text>
<text x="210.1" y="233">27</text>
<text x="210.1" y="229.5">28</text>
<text x="318.2" y="229">WAIT</text>
<text x="318.2" y="232.5">BAC</text>
<text x="346.4" y="229">HLT</text>
<text x="346.4" y="232.5">MRQ</text>
<text x="183" y="236.5">7</text>
<text x="210.1" y="236.5">26</text>
<text x="318.2" y="236">WR</text>
<text x="318.2" y="239.5">RD</text>
<text x="346.4" y="236">IRQ</text>
<text x="183" y="240.1">8</text>
<text x="183" y="243.6">9</text>
<text x="210.1" y="243.6">24</text>
<text x="210.1" y="240.1">25</text>
<text x="217.7" y="243.1">RD</text>
<text x="181" y="247.1">10</text>
<text x="181" y="250.6">11</text>
<text x="210.1" y="250.6">22</text>
<text x="210.1" y="247.1">23</text>
<text x="217.7" y="250.1">MRQ</text>
<text x="181" y="254.2">12</text>
<text x="181" y="257.7">13</text>
<text x="210.1" y="257.7">20</text>
<text x="210.1" y="254.2">21</text>
<text x="181" y="261.2">14</text>
<text x="210.1" y="261.2">19</text>
<text x="181" y="264.8">15</text>
<text x="181" y="268.3">16</text>
<text x="210.1" y="268.3">17</text>
<text x="210.1" y="264.8">18</text>
</g>
<g font-size="3.2" fill="#000080">
<text x="103.9" y="54.6">U5</text>
<text x="195.6" y="54.6">U4</text>
<text x="100.2" y="86.3">74HC32</text>
<text x="191.9" y="86.3">74HC32</text>
<text x="264.5" y="84.6">U3</text>
<text x="312.5" y="89.8">J1</text>
<text x="335.4" y="86.3">Y2</text>
<text x="310.4" y="108.1">PLD-8</text>
<text x="260.7" y="116.3">74HC00</text>
<text x="116.4" y="130">1u</text>
<text x="116.4" y="126.8">C1</text>
<text x="128.8" y="130">1u</text>
<text x="128.8" y="126.8">C2</text>
<text x="331.6" y="126.9">PLD-20</text>
<text x="195.8" y="143.4">U1</text>
<text x="251.2" y="149.5">10k</text>
<text x="251.2" y="146.3">R8</text>
<text x="262.5" y="149.8">J2</text>
<text x="290" y="149.5">10k</text>
<text x="290" y="146.3">R7</text>
<text x="260" y="156.9">PLS-2</text>
<text x="90.7" y="165.7">R2</text>
<text x="103" y="165.7">R3</text>
<text x="115.4" y="165.7">R4</text>
<text x="127.7" y="165.7">R5</text>
<text x="90.7" y="168.9">10k</text>
<text x="103" y="168.9">10k</text>
<text x="115.4" y="168.9">10k</text>
<text x="127.7" y="168.9">10k</text>
<text x="335.4" y="171">Y1</text>
<text x="186.1" y="202.7">AT28C256-15PU</text>
<text x="195.8" y="210.4">U2</text>
<text x="331.7" y="246.8">PLD-40</text>
<text x="190.3" y="276.8">AS6C1008</text>
</g>
<g font-size="2.5" fill="#00f">
<text x="332.1" y="88.4">1</text>
<text x="340.4" y="88.4">2</text>
<text x="309.2" y="91.9">1</text>
<text x="309.2" y="95.4">3</text>
<text x="317.5" y="91.9">2</text>
<text x="317.5" y="95.4">4</text>
<text x="332.1" y="91.9">3</text>
<text x="332.1" y="95.4">5</text>
<text x="340.4" y="91.9">4</text>
<text x="340.4" y="95.4">6</text>
<text x="309.2" y="99">5</text>
<text x="317.5" y="99">6</text>
<text x="332.1" y="99">7</text>
<text x="340.4" y="99">8</text>
<text x="309.2" y="102.5">7</text>
<text x="317.5" y="102.5">8</text>
<text x="330.9" y="106">11</text>
<text x="332.1" y="102.5">9</text>
<text x="340.4" y="102.5">10</text>
<text x="340.4" y="106">12</text>
<text x="330.9" y="109.5">13</text>
<text x="330.9" y="113.1">15</text>
<text x="340.4" y="109.5">14</text>
<text x="340.4" y="113.1">16</text>
<text x="330.9" y="116.6">17</text>
<text x="340.4" y="116.6">18</text>
<text x="330.9" y="120.1">19</text>
<text x="340.4" y="120.1">20</text>
<text x="332.1" y="173">1</text>
<text x="340.4" y="173">2</text>
<text x="332.1" y="176.6">3</text>
<text x="340.4" y="176.6">4</text>
<text x="332.1" y="183.6">7</text>
<text x="332.1" y="180.1">5</text>
<text x="340.4" y="183.6">8</text>
<text x="340.4" y="180.1">6</text>
<text x="330.9" y="190.7">11</text>
<text x="332.1" y="187.1">9</text>
<text x="340.4" y="190.7">12</text>
<text x="340.4" y="187.1">10</text>
<text x="330.9" y="197.7">15</text>
<text x="330.9" y="194.2">13</text>
<text x="340.4" y="197.7">16</text>
<text x="340.4" y="194.2">14</text>
<text x="330.9" y="201.3">17</text>
<text x="340.4" y="201.3">18</text>
<text x="330.9" y="208.3">21</text>
<text x="330.9" y="204.8">19</text>
<text x="340.4" y="208.3">22</text>
<text x="340.4" y="204.8">20</text>
<text x="330.9" y="215.4">25</text>
<text x="330.9" y="211.8">23</text>
<text x="340.4" y="215.4">26</text>
<text x="340.4" y="211.8">24</text>
<text x="330.9" y="218.9">27</text>
<text x="340.4" y="218.9">28</text>
<text x="330.9" y="226">31</text>
<text x="330.9" y="222.4">29</text>
<text x="340.4" y="226">32</text>
<text x="340.4" y="222.4">30</text>
<text x="330.9" y="233">35</text>
<text x="330.9" y="229.5">33</text>
<text x="340.4" y="229.5">34</text>
<text x="340.4" y="233">36</text>
<text x="330.9" y="236.5">37</text>
<text x="340.4" y="236.5">38</text>
<text x="330.9" y="240.1">39</text>
<text x="340.4" y="240.1">40</text>
</g>
</svg>
